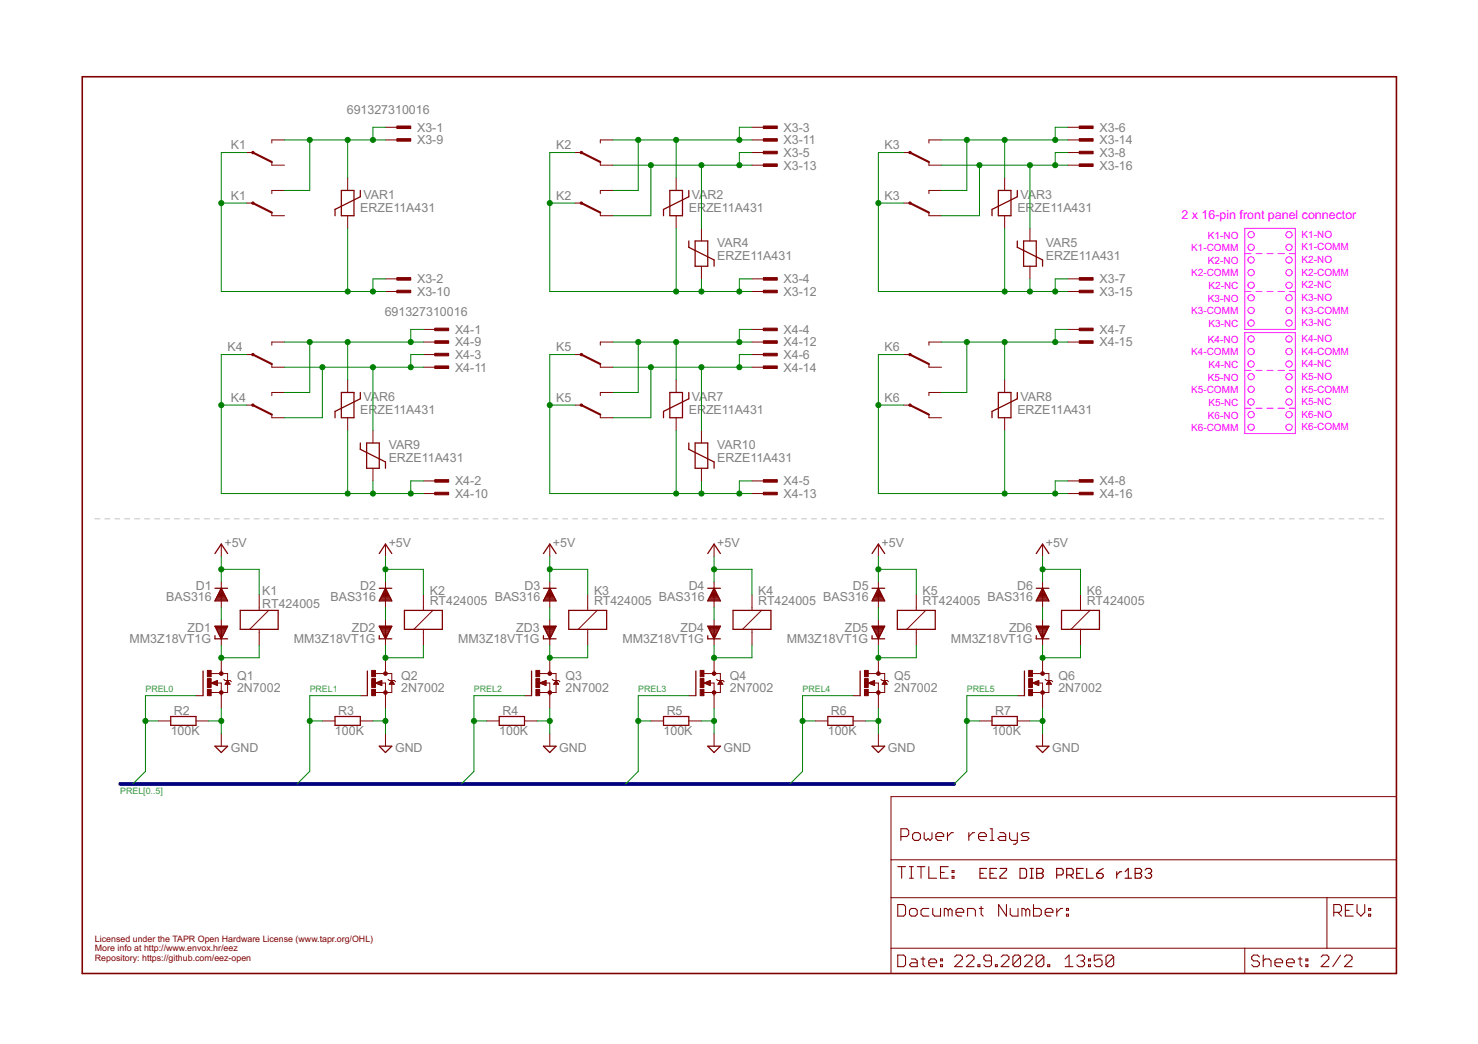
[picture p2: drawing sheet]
<svg xmlns="http://www.w3.org/2000/svg" width="297mm" height="210mm" viewBox="0 0 297 210" stroke-linecap="round" stroke-linejoin="round" font-family="sans-serif">
<g fill="none" stroke="#c0c0c0" stroke-width=".2">
<path d="M19.1 104.3h1M21.1 104.3h1M23.1 104.3h1M25.1 104.3h1M27.1 104.3h1M29.1 104.3h1M31.1 104.3h1M33.1 104.3h1M35.1 104.3h1M37.1 104.3h1M39.1 104.3h1M41.1 104.3h1"/>
<path d="M43.1 104.3h1M45.1 104.3h1M47.1 104.3h1M49.1 104.3h1M51.1 104.3h1M53.1 104.3h1M55.1 104.3h1M57.1 104.3h1M59.1 104.3h1M61.1 104.3h1M63.1 104.3h1M65.1 104.3h1"/>
<path d="M67.1 104.3h1M69.1 104.3h1M71.1 104.3h1M73.1 104.3h1M75.1 104.3h1M77.1 104.3h1M79.1 104.3h1M81.1 104.3h1M83.1 104.3h1M85.1 104.3h1M87.1 104.3h1M89.1 104.3h1"/>
<path d="M91.1 104.3h1M93.1 104.3h1M95.1 104.3h1M97.1 104.3h1M99.1 104.3h1M101.1 104.3h1M103.1 104.3h1M105.1 104.3h1M107.1 104.3h1M109.1 104.3h1M111.1 104.3h1M113.1 104.3h1"/>
<path d="M115.1 104.3h1M117.1 104.3h1M119.1 104.3h1M121.1 104.3h1M123.1 104.3h1M125.1 104.3h1M127.1 104.3h1M129.1 104.3h1M131.1 104.3h1M133.1 104.3h1M135.1 104.3h1M137.1 104.3h1"/>
<path d="M139.1 104.3h1M141.1 104.3h1M143.1 104.3h1M145.1 104.3h1M147.1 104.3h1M149.1 104.3h1M151.1 104.3h1M153.1 104.3h1M155.1 104.3h1M157.1 104.3h1M159.1 104.3h1M161.1 104.3h1"/>
<path d="M163.1 104.3h1M165.1 104.3h1M167.1 104.3h1M169.1 104.3h1M171.1 104.3h1M173.1 104.3h1M175.1 104.3h1M177.1 104.3h1M179.1 104.3h1M181.1 104.3h1M183.1 104.3h1M185.1 104.3h1"/>
<path d="M187.1 104.3h1M189.1 104.3h1M191.1 104.3h1M193.1 104.3h1M195.1 104.3h1M197.1 104.3h1M199.1 104.3h1M201.1 104.3h1M203.1 104.3h1M205.1 104.3h1M207.1 104.3h1M209.1 104.3h1"/>
<path d="M211.1 104.3h1M213.1 104.3h1M215.1 104.3h1M217.1 104.3h1M219.1 104.3h1M221.1 104.3h1M223.1 104.3h1M225.1 104.3h1M227.1 104.3h1M229.1 104.3h1M231.1 104.3h1M233.1 104.3h1"/>
<path d="M235.1 104.3h1M237.1 104.3h1M239.1 104.3h1M241.1 104.3h1M243.1 104.3h1M245.1 104.3h1M247.1 104.3h1M249.1 104.3h1M251.1 104.3h1M253.1 104.3h1M255.1 104.3h1M257.1 104.3h1"/>
<path d="M259.1 104.3h1M261.1 104.3h1M263.1 104.3h1M265.1 104.3h1M267.1 104.3h1M269.1 104.3h1M271.1 104.3h1M273.1 104.3h1M275.1 104.3h1M277.1 104.3h1"/>
</g>
<g fill="none" stroke="#800000" stroke-width=".21">
<path d="M180.4 174.2h1.6M181.1 168.2h1.1l.4-.4v-.8l-.4-.4h-1.1v2.4M181.2 174.2v2.4M182.8 174.2h.8M182.8 176.6h.8M183.2 174.2v2.4M183.4 167.8l.4-.4h.8l.4 .4v.8l-.4 .4h-.8l-.4-.4zM184.3 174.2h1.6M185.1 174.2v2.4M185.7 167.4v1.2l.4 .4 .4-.4 .4 .4 .4-.4v-1.2M186.7 174.2v2.4h1.5M188.1 168.2h1.6v-.4l-.4-.4h-.8l-.4 .4v.8l.4 .4h.8"/>
<path d="M189 175.4h.8M190.4 167.4v1.6M190.6 174.2h-1.6v2.4h1.6M191.3 176.2h.4v.4h-.4zM191.3 175h.4v.4h-.4zM191.6 167.4h-.4l-.8 .8M194.7 167.4v1.6M195.9 167.4h-.4l-.8 .8M196.7 168.2h1.5v-.4l-.4-.4h-.8l-.3 .4v.8l.3 .4h.8M199 166.6h.4v2.4M199 169h.8M200.9 167.4h.8l.4 .4v1.2h-1.2l-.3-.4 .3-.4h1.2"/>
<path d="M202.9 167.4v1.2l.4 .4h1.1M204.4 167.4v2l-.3 .3h-.4M206.8 167.4h-1.2l-.4 .4 .4 .4h.8l.4 .4-.4 .4h-1.2M180.4 181.9h1.2l.4 .3v1.6l-.4 .4h-1.2zM180.4 192h1.2l.4 .4v1.6l-.4 .4h-1.2zM182.8 183l.4-.4h.7l.4 .4v.8l-.4 .4h-.7l-.4-.4zM183.2 192.8h.7l.4 .4v1.2h-1.1l-.4-.4 .4-.4h1.1M185.1 192.8h.8M185.5 192.4v1.6l.4 .4M186.7 193.6h1.5v-.4l-.4-.4h-.8l-.3 .4v.8l.3 .4h.8M186.7 182.6h-1.2l-.4 .4v.8l.4 .4h1.2M187.5 182.6v1.2l.3 .4h1.2v-1.6"/>
<path d="M189 194h.4v.4h-.4zM189 192.8h.4v.4h-.4zM190.6 183l-.4-.4h-.4v1.6M190.6 183l.4-.4 .3 .4v1.2M190.6 183v1.2M191.9 192.4l.4-.4h.7l.4 .4v.4l-1.5 1.6h1.5M192.1 183.4h1.6v-.4l-.4-.4h-.8l-.4 .4v.8l.4 .4h.8M194.2 192.4l.4-.4h.8l.3 .4v.4l-1.5 1.6h1.5M194.5 184.2v-1.6h1.1l.4 .4v1.2M196.5 194h.4v.4h-.4zM196.8 182.6h.8M197.2 182.2v1.6l.4 .4"/>
<path d="M199.3 193.2h-1.2l-.4-.4v-.4l.4-.4h.8l.4 .4v1.6l-.4 .4h-.8l-.4-.4M200 194h.4v.4h-.4zM201.2 192.4l.4-.4h.8l.4 .4v.4l-1.6 1.6h1.6M202.3 181.9v2.3l-1.6-2.3v2.3M203 182.6v1.2l.4 .4h1.2v-1.6M205.1 192.4v1.6l-.4 .4h-.8l-.3-.4M205.1 192.4l-.4-.4h-.8l-.3 .4v1.6M205.1 192.4l-1.5 1.6M205.9 192.4l.4-.4h.8l.4 .4v.4l-1.6 1.6h1.6M206.2 183l-.4-.4h-.4v1.6M206.2 183v1.2M206.2 183l.3-.4 .4 .4v1.2"/>
<path d="M207.7 181.9v2.3h1.2l.4-.4v-.8l-.4-.4h-1.2M209.8 192.4v1.6l-.4 .4h-.8l-.4-.4M209.8 192.4l-.4-.4h-.8l-.4 .4v1.6M209.8 192.4l-1.6 1.6M210.1 183.4h1.5v-.4l-.4-.4h-.8l-.3 .4v.8l.3 .4h.8M210.6 194h.4v.4h-.4zM212.4 182.6v1.6M213.6 182.6h-.4l-.8 .8M214.1 194.4h1.5M214.1 192.8l.8-.8v2.4M214.3 183.8h.4v.4h-.4zM214.3 182.6h.4v.4h-.4z"/>
<path d="M216.4 192.4l.4-.4h.8l.4 .4v.4l-.4 .4M217.2 193.2h.4M217.6 193.2l.4 .4v.4l-.4 .4h-.8l-.4-.4M218.8 194h.3v.4h-.3zM218.8 192.8h.3v.4h-.3zM221.5 192h-1.6v1.2l.8-.4h.4l.4 .4v.8l-.4 .4h-.8l-.4-.4M223.8 192.4v1.6l-.4 .4h-.7l-.4-.4M223.8 192.4l-.4-.4h-.7l-.4 .4v1.6M223.8 192.4l-1.5 1.6M253.1 192.4l-.4-.4h-.8l-.4 .4v.4l.4 .4h.8l.4 .4v.4l-.4 .4h-.8l-.4-.4M253.9 193.2l.4-.4h.8l.3 .4v1.2M253.9 192v2.4"/>
<path d="M256.2 193.6h1.6v-.4l-.4-.4h-.8l-.4 .4v.8l.4 .4h.8M258.6 193.6h1.5v-.4l-.4-.4h-.7l-.4 .4v.8l.4 .4h.7M260.9 192.8h.8M261.3 192.4v1.6l.4 .4M262.4 194h.4v.4h-.4zM262.4 192.8h.4v.4h-.4zM265.5 192.4l.4-.4h.8l.4 .4v.4l-1.6 1.6h1.6M268.1 183.4h1.1l.4-.4v-.8l-.4-.3h-1.1v2.3M268.8 183.4l.8 .8M269.4 192l-1.6 2.4M270.2 192.4l.4-.4h.8l.3 .4v.4l-1.5 1.6h1.5M270.4 183h.8"/>
<path d="M271.9 181.9h-1.5v2.3h1.5M272.7 181.9v1.5l.8 .8 .8-.8v-1.5M275.1 183.8h.4v.4h-.4zM275.1 182.6h.4v.4h-.4z"/>
</g>
<path d="M16.5 15.4h264.1v180.3h-264.1z" fill="none" stroke="#800000" stroke-width=".32"/>
<g fill="none" stroke="#800000" stroke-width=".2">
<path d="M49.6 30.7h1.2M54.6 32.6v.6h2.6M57.2 28.1h-2.6v.7M57.2 38.3h-2.6v.6M69.9 35.8v2.5M77.5 25.6h2.5M77.5 28.1h2.5M115.6 30.7h1.2M120.6 32.6v.6h2.6M123.2 28.1h-2.6v.7M123.2 38.3h-2.6v.6M135.9 35.8v2.5"/>
<path d="M151.1 25.6h2.6M151.1 30.7h2.6M151.1 28.1h2.6M151.1 33.2h2.6M181.6 30.7h1.3M186.7 32.6v.6h2.5M189.2 28.1h-2.5v.7M189.2 38.3h-2.5v.6M201.9 35.8v2.5M214.6 25.6h2.5M214.6 30.7h2.5M214.6 28.1h2.5"/>
<path d="M214.6 33.2h2.5M49.6 40.8h1.2M54.6 42.7v.7h2.6M69.9 43.4v2.5M77.5 56.1h2.5M77.5 58.6h2.5M115.6 40.8h1.2M120.6 42.7v.7h2.6M135.9 43.4v2.5M141 45.9v2.6M141 53.5v2.6M151.1 56.1h2.6"/>
<path d="M151.1 58.6h2.6M181.6 40.8h1.3M186.7 42.7v.7h2.5M201.9 43.4v2.5M207 45.9v2.6M207 53.5v2.6M214.6 56.1h2.5M214.6 58.6h2.5M49.6 71.3h1.2M54.6 73.2v.6h2.6M57.2 68.8h-2.6v.6M57.2 78.9h-2.6v.6"/>
<path d="M69.9 76.4v2.5M85.1 71.3h2.5M85.1 73.8h2.5M85.1 68.8h2.5M85.1 66.2h2.5M115.6 71.3h1.2M120.6 73.2v.6h2.6M123.2 68.8h-2.6v.6M123.2 78.9h-2.6v.6M135.9 76.4v2.5M151.1 71.3h2.6M151.1 73.8h2.6"/>
<path d="M151.1 68.8h2.6M151.1 66.2h2.6M181.6 71.3h1.3M186.7 73.2v.6h2.5M189.2 68.8h-2.5v.6M189.2 78.9h-2.5v.6M201.9 76.4v2.5M214.6 68.8h2.5M214.6 66.2h2.5M49.6 81.4h1.2M54.6 83.4v.6h2.6M69.9 84v2.5"/>
<path d="M75 86.5v2.6M75 94.1v2.6M85.1 96.7h2.5M85.1 99.2h2.5M115.6 81.4h1.2M120.6 83.4v.6h2.6M135.9 84v2.5M141 86.5v2.6M141 94.1v2.6M151.1 96.7h2.6M151.1 99.2h2.6M181.6 81.4h1.3"/>
<path d="M186.7 83.4v.6h2.5M201.9 84v2.5M214.6 96.7h2.5M214.6 99.2h2.5M44.5 109.4v2.5M44.5 117v5.1M52.1 119.5v3.2M77.5 109.4v2.5M77.5 117v5.1M85.1 119.5v3.2M110.5 109.4v2.5M110.5 117v5.1"/>
<path d="M118.1 119.5v3.2M143.5 109.4v2.5M143.5 117v5.1M151.1 119.5v3.2M176.5 109.4v2.5M176.5 117v5.1M184.1 119.5v3.2M209.5 109.4v2.5M209.5 117v5.1M217.1 119.5v3.2M39.4 139.9h1.4M42.4 137.3l1.3-.5v1z"/>
<path d="M42.5 135.4h3.2v3.8h-3.3M42.5 137.4h1.2M42.7 137.2h1M42.8 137.5h.9M43 137.1h.7M43.1 137.6h.6M43.3 137h.4M43.4 137.7h.3M43.6 136.9h.1M43.6 137.3h.9v5.1M44.5 124.6v5.1M44.5 132.2v3.2"/>
<path d="M45 136.6l.2 .2h1l.3 .3M45.3 137.5h.9M45.4 137.4h.7M45.5 137.2h.5M45.5 137.1h.4M45.6 137h.2M45.7 136.9h.1M45.7 136.8l.5 .8h-1zM52.1 126.5v3.2M54 122.7l-3.8 3.8M72.4 139.9h1.4M75.5 137.3l1.2-.5v1z"/>
<path d="M75.5 135.4h3.2v3.8h-3.2M75.5 137.4h1.2M75.7 137.2h1M75.8 137.5h.9M76 137.1h.7M76.1 137.6h.6M76.3 137h.4M76.4 137.7h.3M76.6 136.9h.1M76.6 137.3h.9v5.1M77.5 124.6v5.1M77.5 132.2v3.2"/>
<path d="M78 136.6l.2 .2h1l.3 .3M78.3 137.5h.9M78.4 137.4h.7M78.5 137.2h.5M78.5 137.1h.5M78.6 137h.3M78.7 136.9h.1M78.7 136.8l.5 .8h-1zM85.1 126.5v3.2M87 122.7l-3.8 3.8M105.4 139.9h1.4M108.5 137.3l1.2-.5v1z"/>
<path d="M108.5 135.4h3.3v3.8h-3.3M108.5 137.4h1.2M108.7 137.2h1M108.8 137.5h.9M109 137.1h.7M109.1 137.6h.6M109.3 137h.4M109.4 137.7h.3M109.6 137.3h.9v5.1M109.6 136.9h.1M110.5 124.6v5.1M110.5 132.2v3.2"/>
<path d="M111 136.6l.3 .2h1l.2 .3M111.3 137.5h.9M111.4 137.4h.7M111.5 137.2h.5M111.6 137.1h.4M111.7 137h.2M111.7 136.9h.1M111.8 136.8l.5 .8h-1zM118.1 126.5v3.2M120 122.7l-3.8 3.8M138.4 139.9h1.4M141.5 137.3l1.2-.5v1z"/>
<path d="M141.5 135.4h3.3v3.8h-3.3M141.5 137.4h1.2M141.7 137.2h1M141.9 137.5h.8M142 137.1h.7M142.2 137.6h.5M142.3 137h.4M142.5 137.7h.2M142.6 137.3h.9v5.1M142.6 136.9h.1M143.5 124.6v5.1M143.5 132.2v3.2"/>
<path d="M144 136.6l.3 .2h1l.2 .3M144.3 137.5h.9M144.4 137.4h.7M144.5 137.2h.6M144.6 137.1h.4M144.7 137h.2M144.7 136.9h.1M144.8 136.8l.5 .8h-1zM151.1 126.5v3.2M153 122.7l-3.8 3.8M171.4 139.9h1.5M174.5 137.3l1.3-.5v1z"/>
<path d="M174.5 135.4h3.3v3.8h-3.3M174.6 137.4h1.2M174.7 137.2h1.1M174.9 137.5h.9M175 137.1h.8M175.2 137.6h.6M175.3 137h.5M175.5 137.7h.3M175.6 136.9h.2M175.6 137.3h.9v5.1M176.5 124.6v5.1M176.5 132.2v3.2"/>
<path d="M177 136.6l.3 .2h1l.3 .3M177.4 137.5h.8M177.4 137.4h.8M177.5 137.2h.6M177.6 137.1h.4M177.7 137h.2M177.8 136.9h.1M177.8 136.8l.5 .8h-1zM184.1 126.5v3.2M186.1 122.7l-3.9 3.8M204.4 139.9h1.5M207.5 137.3l1.3-.5v1z"/>
<path d="M207.5 135.4h3.3v3.8h-3.3M207.6 137.4h1.2M207.7 137.2h1.1M207.9 137.5h.9M208 137.1h.8M208.2 137.6h.6M208.3 137h.5M208.5 137.7h.3M208.6 137.3h.9v5.1M208.6 136.9h.2M209.5 124.6v5.1M209.5 132.2v3.2"/>
<path d="M210 136.6l.3 .2h1l.3 .3M210.4 137.5h.8M210.5 137.4h.7M210.5 137.2h.6M210.6 137.1h.4M210.7 137h.2M210.8 136.9h.1M210.8 136.8l.5 .8h-1zM217.1 126.5v3.2M219.1 122.7l-3.9 3.8M31.8 144.9h2.5M39.4 144.9h2.5"/>
<path d="M44.5 147.5v2.5M64.8 144.9h2.5M72.4 144.9h2.6M77.5 147.5v2.5M97.8 144.9h2.5M105.4 144.9h2.5M110.5 147.5v2.5M130.8 144.9h2.5M138.4 144.9h2.6M143.5 147.5v2.5M163.8 144.9h2.6M171.4 144.9h2.6"/>
<path d="M176.5 147.5v2.5M196.8 144.9h2.6M204.4 144.9h2.6M209.5 147.5v2.5M179.1 160.2h101.5v35.5h-101.5zM179.1 172.9h101.5M179.1 180.5h101.5M179.1 190.6h101.5M250.2 190.6v5.1M266.7 180.5v10.1"/>
</g>
<g fill="none" stroke="#800000" stroke-width=".23">
<path d="M197 175.6h.6M198.3 174.6h-1.3v2h1.3M199 175.6h.6M200.3 174.6h-1.3v2h1.3M201 174.6h1.3v.3l-1.3 1.3v.4h1.3M205 174.6h1l.3 .3v1.3l-.3 .4h-1zM207 174.6h.7M207 176.6h.7M207.3 174.6v2M208.3 174.6h1l.4 .3v.4l-.4 .3 .4 .3v.3l-.4 .4h-1zM208.3 175.6h1M212.4 175.9h1l.3-.3v-.7l-.3-.3h-1v2"/>
<path d="M214.4 175.9h1l.3-.3v-.7l-.3-.3h-1v2M215 175.9l.7 .7M216.4 175.6h.6M217.7 174.6h-1.3v2h1.3M218.4 174.6v2h1.3M220.4 175.6h1l.3 .3v.3l-.3 .4h-.7l-.3-.4zM221.7 174.6l-.6 .3-.7 .7M224.4 175.3v1.3M225.4 175.3h-.3l-.7 .6M226.1 176.6h1.3M226.1 175.3l.7-.7v2M228.1 174.6h1l.3 .3v.4l-.3 .3 .3 .3v.3l-.3 .4h-1z"/>
<path d="M228.1 175.6h1M230.1 174.9l.4-.3h.6l.3 .3v.4l-.3 .3M230.8 175.6h.3M231.1 175.6l.3 .3v.3l-.3 .4h-.6l-.4-.4"/>
</g>
<g fill="none" stroke="#800000" stroke-width=".25">
<path d="M68.6 38.3h2.5v5.1h-2.5zM72.4 38.3v1.3l-5.1 2.5v1.3M134.6 38.3h2.6v5.1h-2.6zM138.4 38.3v1.3l-5.1 2.5v1.3M200.6 38.3h2.6v5.1h-2.6zM204.4 38.3v1.3l-5 2.5v1.3M138.4 48.5v1.2l5.1 2.6v1.2M139.7 48.5h2.5v5h-2.5zM204.4 48.5v1.2l5.1 2.6v1.2M205.7 48.5h2.6v5h-2.6zM68.6 78.9h2.5v5.1h-2.5zM72.4 78.9v1.3l-5.1 2.5v1.3"/>
<path d="M134.6 78.9h2.6v5.1h-2.6zM138.4 78.9v1.3l-5.1 2.5v1.3M200.6 78.9h2.6v5.1h-2.6zM204.4 78.9v1.3l-5 2.5v1.3M72.4 89.1v1.2l5.1 2.6v1.2M73.7 89.1h2.5v5h-2.5zM138.4 89.1v1.2l5.1 2.6v1.2M139.7 89.1h2.5v5h-2.5zM43.2 118.3h2.5M43.2 111.3l1.3-1.9 1.2 1.9M43.6 120h1.7M43.7 119.7h1.5"/>
<path d="M43.8 119.5h1.3M44 119.3h1M44.1 119.1h.8M44.2 118.9h.5M44.3 118.6h.3M44.4 118.4h.1M44.5 118.3l1.2 2.5h-2.5zM76.2 118.3h2.5M76.2 111.3l1.3-1.9 1.2 1.9M76.6 120h1.7M76.8 119.7h1.4M76.9 119.5h1.2"/>
<path d="M77 119.3h1M77.1 119.1h.8M77.2 118.9h.6M77.3 118.6h.4M77.4 118.4h.2M77.5 118.3l1.2 2.5h-2.5zM109.2 118.3h2.6M109.2 111.3l1.3-1.9 1.3 1.9M109.6 120h1.7M109.8 119.7h1.4M109.9 119.5h1.2M110 119.3h1"/>
<path d="M110.1 119.1h.8M110.2 118.9h.6M110.3 118.6h.4M110.4 118.4h.2M110.5 118.3l1.3 2.5h-2.6zM142.2 118.3h2.6M142.2 111.3l1.3-1.9 1.3 1.9M142.7 120h1.7M142.8 119.7h1.5M142.9 119.5h1.2M143 119.3h1M143.1 119.1h.8"/>
<path d="M143.2 118.9h.6M143.3 118.6h.4M143.4 118.4h.2M143.5 118.3l1.3 2.5h-2.6zM175.3 118.3h2.5M175.3 111.3l1.2-1.9 1.3 1.9M175.7 120h1.7M175.8 119.7h1.4M175.9 119.5h1.2M176 119.3h1M176.1 119.1h.8M176.2 118.9h.6"/>
<path d="M176.3 118.6h.4M176.5 118.4h.1M176.5 118.3l1.3 2.5h-2.5zM208.3 118.3h2.5M208.3 111.3l1.2-1.9 1.3 1.9M208.7 120h1.7M208.8 119.7h1.5M208.9 119.5h1.3M209 119.3h1M209.1 119.1h.8M209.3 118.9h.5M209.4 118.6h.3"/>
<path d="M209.5 118.4h.1M209.5 118.3l1.3 2.5h-2.5zM40.8 134.9v5M43.2 127.8v.6h2.5M43.2 125.9h2.5l-1.2 2.5zM43.2 126h2.5M43.3 120.6h2.3M43.3 126.2h2.3M43.4 120.4h2.1M43.5 126.4h2M43.5 120.2h1.9M43.6 126.6h1.8"/>
<path d="M43.7 126.9h1.6M43.8 127.1h1.3M43.9 127.3h1.1M44 127.5h.9M44.1 127.7h.7M44.2 128h.5M44.3 128.2h.3M48.3 122.7h7.6v3.8h-7.6zM73.8 134.9v5M76.2 127.8v.6h2.5M76.2 125.9h2.5l-1.2 2.5zM76.2 126h2.5"/>
<path d="M76.3 120.6h2.4M76.3 126.2h2.3M76.4 120.4h2.1M76.5 126.4h2M76.5 120.2h1.9M76.6 126.6h1.8M76.7 126.9h1.6M76.8 127.1h1.4M76.9 127.3h1.1M77 127.5h.9M77.1 127.7h.7M77.2 128h.5"/>
<path d="M77.4 128.2h.2M81.3 122.7h7.6v3.8h-7.6zM106.8 134.9v5M109.2 127.8v.6h2.6M109.2 125.9h2.6l-1.3 2.5zM109.3 126h2.4M109.3 120.6h2.4M109.4 126.2h2.2M109.4 120.4h2.2M109.5 126.4h2M109.5 120.2h1.9M109.6 126.6h1.8"/>
<path d="M109.7 126.9h1.6M109.8 127.1h1.4M109.9 127.3h1.2M110 127.5h1M110.2 127.7h.6M110.3 128h.4M110.4 128.2h.2M114.3 122.7h7.6v3.8h-7.6zM139.8 134.9v5M142.2 127.8v.6h2.6M142.2 125.9h2.6l-1.3 2.5zM142.3 126h2.4"/>
<path d="M142.3 120.6h2.4M142.4 126.2h2.2M142.5 120.4h2.1M142.5 126.4h2M142.6 120.2h1.9M142.6 126.6h1.8M142.7 126.9h1.6M142.8 127.1h1.4M142.9 127.3h1.2M143 127.5h1M143.2 127.7h.6M143.3 128h.4"/>
<path d="M143.4 128.2h.2M147.3 122.7h7.6v3.8h-7.6zM172.9 134.9v5M175.3 127.8v.6h2.5M175.3 125.9h2.5l-1.3 2.5zM175.3 126h2.5M175.3 120.6h2.4M175.4 126.2h2.3M175.5 120.4h2.1M175.5 126.4h2M175.6 120.2h1.9M175.6 126.6h1.8"/>
<path d="M175.7 126.9h1.6M175.8 127.1h1.4M176 127.3h1.1M176.1 127.5h.9M176.2 127.7h.7M176.3 128h.5M176.4 128.2h.3M180.3 122.7h7.7v3.8h-7.7zM205.9 134.9v5M208.3 127.8v.6h2.5M208.3 125.9h2.5l-1.3 2.5zM208.3 126h2.5"/>
<path d="M208.4 120.6h2.3M208.4 126.2h2.3M208.5 120.4h2.1M208.5 126.4h2M208.6 120.2h1.9M208.6 126.6h1.8M208.7 126.9h1.6M208.9 127.1h1.3M209 127.3h1.1M209.1 127.5h.9M209.2 127.7h.7M209.3 128h.5"/>
<path d="M209.4 128.2h.3M213.3 122.7h7.7v3.8h-7.7zM34.3 144.1h5.1v1.7h-5.1zM43.2 150h2.5l-1.2 1.3zM67.3 144.1h5.1v1.7h-5.1zM76.2 150h2.5l-1.2 1.3zM100.3 144.1h5.1v1.7h-5.1zM109.2 150h2.6l-1.3 1.3zM133.3 144.1h5.1v1.7h-5.1zM142.2 150h2.6l-1.3 1.3zM166.4 144.1h5v1.7h-5zM175.3 150h2.5l-1.3 1.3z"/>
<path d="M199.4 144.1h5v1.7h-5zM208.3 150h2.5l-1.3 1.3z"/>
</g>
<g fill="#800000" stroke="#800000" stroke-width=".2">
<path d="M206.7 138.6h.8v1.3h-.8z"/>
<path d="M206.7 134.8h.8v1.3h-.8z"/>
<path d="M206.7 136.4h.8v1.8h-.8z"/>
<path d="M41.7 138.6h.7v1.3h-.7z"/>
<path d="M41.7 134.8h.7v1.3h-.7z"/>
<path d="M41.7 136.4h.7v1.8h-.7z"/>
<path d="M74.7 138.6h.8v1.3h-.8z"/>
<path d="M74.7 134.8h.8v1.3h-.8z"/>
<path d="M74.7 136.4h.8v1.8h-.8z"/>
<path d="M107.7 138.6h.8v1.3h-.8z"/>
<path d="M107.7 134.8h.8v1.3h-.8z"/>
<path d="M107.7 136.4h.8v1.8h-.8z"/>
<path d="M140.7 138.6h.8v1.3h-.8z"/>
<path d="M140.7 134.8h.8v1.3h-.8z"/>
<path d="M140.7 136.4h.8v1.8h-.8z"/>
<path d="M173.7 138.6h.8v1.3h-.8z"/>
<path d="M173.7 134.8h.8v1.3h-.8z"/>
<path d="M173.7 136.4h.8v1.8h-.8z"/>
<path d="M79.8 25.3h2.7v.5h-2.7z"/>
<path d="M79.8 55.8h2.7v.5h-2.7z"/>
<path d="M153.4 25.3h2.8v.5h-2.8z"/>
<path d="M153.4 55.8h2.8v.5h-2.8z"/>
<path d="M153.4 30.4h2.8v.5h-2.8z"/>
<path d="M216.9 25.3h2.8v.5h-2.8z"/>
<path d="M216.9 55.8h2.8v.5h-2.8z"/>
<path d="M216.9 30.4h2.8v.5h-2.8z"/>
<path d="M79.8 27.9h2.7v.5h-2.7z"/>
<path d="M79.8 58.4h2.7v.5h-2.7z"/>
<path d="M153.4 27.9h2.8v.5h-2.8z"/>
<path d="M153.4 58.4h2.8v.5h-2.8z"/>
<path d="M153.4 33h2.8v.5h-2.8z"/>
<path d="M216.9 27.9h2.8v.5h-2.8z"/>
<path d="M216.9 58.4h2.8v.5h-2.8z"/>
<path d="M216.9 33h2.8v.5h-2.8z"/>
<path d="M87.4 66h2.8v.5h-2.8z"/>
<path d="M87.4 96.4h2.8v.5h-2.8z"/>
<path d="M87.4 71h2.8v.5h-2.8z"/>
<path d="M153.4 66h2.8v.5h-2.8z"/>
<path d="M153.4 96.4h2.8v.5h-2.8z"/>
<path d="M153.4 71h2.8v.5h-2.8z"/>
<path d="M216.9 66h2.8v.5h-2.8z"/>
<path d="M216.9 96.4h2.8v.5h-2.8z"/>
<path d="M87.4 68.5h2.8v.5h-2.8z"/>
<path d="M87.4 99h2.8v.5h-2.8z"/>
<path d="M87.4 73.6h2.8v.5h-2.8z"/>
<path d="M153.4 68.5h2.8v.5h-2.8z"/>
<path d="M153.4 99h2.8v.5h-2.8z"/>
<path d="M153.4 73.6h2.8v.5h-2.8z"/>
<path d="M216.9 68.5h2.8v.5h-2.8z"/>
<path d="M216.9 99h2.8v.5h-2.8z"/>
</g>
<g fill="#800000" stroke="#800000" stroke-width=".2">
<circle cx="209.5" cy="135.4" r=".36"/>
<circle cx="209.5" cy="139.2" r=".36"/>
<circle cx="44.5" cy="135.4" r=".36"/>
<circle cx="44.5" cy="139.2" r=".36"/>
<circle cx="77.5" cy="135.4" r=".36"/>
<circle cx="77.5" cy="139.2" r=".36"/>
<circle cx="110.5" cy="135.4" r=".36"/>
<circle cx="110.5" cy="139.2" r=".36"/>
<circle cx="143.5" cy="135.4" r=".36"/>
<circle cx="143.5" cy="139.2" r=".36"/>
<circle cx="176.5" cy="135.4" r=".36"/>
<circle cx="176.5" cy="139.2" r=".36"/>
</g>
<g fill="none" stroke="#800000" stroke-width=".42">
<path d="M50.8 30.7l3.8 1.9M116.8 30.7l3.8 1.9M182.9 30.7l3.8 1.9M50.8 40.8l3.8 1.9M116.8 40.8l3.8 1.9M182.9 40.8l3.8 1.9M50.8 71.3l3.8 1.9M116.8 71.3l3.8 1.9M182.9 71.3l3.8 1.9M50.8 81.4l3.8 2M116.8 81.4l3.8 2M182.9 81.4l3.8 2"/>
<circle cx="50.8" cy="30.7" r=".13"/>
<circle cx="116.8" cy="30.7" r=".13"/>
<circle cx="182.9" cy="30.7" r=".13"/>
<circle cx="50.8" cy="40.8" r=".13"/>
<circle cx="116.8" cy="40.8" r=".13"/>
<circle cx="182.9" cy="40.8" r=".13"/>
<circle cx="50.8" cy="71.3" r=".13"/>
<circle cx="116.8" cy="71.3" r=".13"/>
<circle cx="182.9" cy="71.3" r=".13"/>
<circle cx="50.8" cy="81.4" r=".13"/>
<circle cx="116.8" cy="81.4" r=".13"/>
<circle cx="182.9" cy="81.4" r=".13"/>
</g>
<path d="M24.2 157.6h167.6" fill="none" stroke="#000080" stroke-width=".76"/>
<g fill="none" stroke="#008000" stroke-width=".2">
<path d="M49.6 30.7h-5.1v27.9h33M57.2 28.1h20.3M62.3 28.1v10.2h-5.1M69.9 28.1v7.7M77.5 25.6h-2.5v2.5M115.6 30.7h-5.1v27.9h40.6M123.2 28.1h27.9M123.2 33.2h27.9M128.3 28.1v10.2h-5.1M130.8 33.2v10.2h-7.6M135.9 28.1v7.7M141 33.2v12.7"/>
<path d="M151.1 25.6h-2.5v2.5M151.1 30.7h-2.5v2.5M181.6 30.7h-5.1v27.9h38.1M189.2 28.1h25.4M189.2 33.2h25.4M194.3 28.1v10.2h-5.1M196.8 33.2v10.2h-7.6M201.9 28.1v7.7M207 33.2v12.7M214.6 25.6h-2.5v2.5M214.6 30.7h-2.5v2.5M44.5 40.8h5.1"/>
<path d="M69.9 45.9v12.7M77.5 56.1h-2.5v2.5M110.5 40.8h5.1M135.9 45.9v12.7M141 56.1v2.5M151.1 56.1h-2.5v2.5M176.5 40.8h5.1M201.9 45.9v12.7M207 56.1v2.5M214.6 56.1h-2.5v2.5M49.6 71.3h-5.1v27.9h40.6M57.2 68.8h27.9"/>
<path d="M57.2 73.8h27.9M62.3 68.8v10.1h-5.1M64.8 73.8v10.2h-7.6M69.9 68.8v7.6M75 73.8v12.7M85.1 66.2h-2.6v2.6M85.1 71.3h-2.6v2.5M115.6 71.3h-5.1v27.9h40.6M123.2 68.8h27.9M123.2 73.8h27.9M128.3 68.8v10.1h-5.1M130.8 73.8v10.2h-7.6"/>
<path d="M135.9 68.8v7.6M141 73.8v12.7M151.1 66.2h-2.5v2.6M151.1 71.3h-2.5v2.5M181.6 71.3h-5.1v27.9h38.1M189.2 68.8h25.4M194.3 68.8v10.1h-5.1M201.9 68.8v7.6M214.6 66.2h-2.5v2.6M44.5 81.4h5.1M69.9 86.5v12.7M75 96.7v2.5"/>
<path d="M85.1 96.7h-2.6v2.5M110.5 81.4h5.1M135.9 86.5v12.7M141 96.7v2.5M151.1 96.7h-2.5v2.5M176.5 81.4h5.1M201.9 86.5v12.7M214.6 96.7h-2.5v2.5M44.5 111.9v5.1M44.5 114.5h7.6v5M77.5 111.9v5.1M77.5 114.5h7.6v5"/>
<path d="M110.5 111.9v5.1M110.5 114.5h7.6v5M143.5 111.9v5.1M143.5 114.5h7.6v5M176.5 111.9v5.1M176.5 114.5h7.6v5M209.5 111.9v5.1M209.5 114.5h7.6v5M39.4 139.9h-10.2v15.2l-2.5 2.5M44.5 122.1v2.5M44.5 129.7v2.5h7.6v-2.5M72.4 139.9h-10.1v15.2l-2.6 2.5"/>
<path d="M77.5 122.1v2.5M77.5 129.7v2.5h7.6v-2.5M105.4 139.9h-10.2v15.2l-2.5 2.5M110.5 122.1v2.5M110.5 129.7v2.5h7.6v-2.5M138.4 139.9h-10.1v15.2l-2.6 2.5M143.5 122.1v2.5M143.5 129.7v2.5h7.6v-2.5M171.4 139.9h-10.1v15.2l-2.6 2.5M176.5 122.1v2.5M176.5 129.7v2.5h7.6v-2.5M204.4 139.9h-10.1v15.2l-2.5 2.5"/>
<path d="M209.5 122.1v2.5M209.5 129.7v2.5h7.6v-2.5M29.2 144.9h2.6M41.9 144.9h2.6M44.5 142.4v5.1M62.3 144.9h2.5M75 144.9h2.5M77.5 142.4v5.1M95.2 144.9h2.6M107.9 144.9h2.6M110.5 142.4v5.1M128.3 144.9h2.5"/>
<path d="M141 144.9h2.5M143.5 142.4v5.1M161.3 144.9h2.5M174 144.9h2.5M176.5 142.4v5.1M194.3 144.9h2.5M207 144.9h2.5M209.5 142.4v5.1"/>
</g>
<g fill="#008000" stroke="#008000" stroke-width=".2">
<circle cx="209.5" cy="144.9" r=".51"/>
<circle cx="44.5" cy="144.9" r=".51"/>
<circle cx="77.5" cy="144.9" r=".51"/>
<circle cx="110.5" cy="144.9" r=".51"/>
<circle cx="143.5" cy="144.9" r=".51"/>
<circle cx="176.5" cy="144.9" r=".51"/>
<circle cx="209.5" cy="114.5" r=".51"/>
<circle cx="44.5" cy="114.5" r=".51"/>
<circle cx="77.5" cy="114.5" r=".51"/>
<circle cx="110.5" cy="114.5" r=".51"/>
<circle cx="143.5" cy="114.5" r=".51"/>
<circle cx="176.5" cy="114.5" r=".51"/>
<circle cx="209.5" cy="132.2" r=".51"/>
<circle cx="44.5" cy="132.2" r=".51"/>
<circle cx="77.5" cy="132.2" r=".51"/>
<circle cx="110.5" cy="132.2" r=".51"/>
<circle cx="143.5" cy="132.2" r=".51"/>
<circle cx="176.5" cy="132.2" r=".51"/>
<circle cx="62.3" cy="68.8" r=".51"/>
<circle cx="69.9" cy="68.8" r=".51"/>
<circle cx="82.5" cy="68.8" r=".51"/>
<circle cx="44.5" cy="81.4" r=".51"/>
<circle cx="75" cy="99.2" r=".51"/>
<circle cx="69.9" cy="99.2" r=".51"/>
<circle cx="82.5" cy="99.2" r=".51"/>
<circle cx="128.3" cy="68.8" r=".51"/>
<circle cx="135.9" cy="68.8" r=".51"/>
<circle cx="148.6" cy="68.8" r=".51"/>
<circle cx="110.5" cy="81.4" r=".51"/>
<circle cx="141" cy="99.2" r=".51"/>
<circle cx="135.9" cy="99.2" r=".51"/>
<circle cx="148.6" cy="99.2" r=".51"/>
<circle cx="194.3" cy="68.8" r=".51"/>
<circle cx="201.9" cy="68.8" r=".51"/>
<circle cx="212.1" cy="68.8" r=".51"/>
<circle cx="176.5" cy="81.4" r=".51"/>
<circle cx="201.9" cy="99.2" r=".51"/>
<circle cx="212.1" cy="99.2" r=".51"/>
<circle cx="75" cy="73.8" r=".51"/>
<circle cx="64.8" cy="73.8" r=".51"/>
<circle cx="82.5" cy="73.8" r=".51"/>
<circle cx="141" cy="73.8" r=".51"/>
<circle cx="130.8" cy="73.8" r=".51"/>
<circle cx="148.6" cy="73.8" r=".51"/>
<circle cx="75" cy="28.1" r=".51"/>
<circle cx="62.3" cy="28.1" r=".51"/>
<circle cx="69.9" cy="28.1" r=".51"/>
<circle cx="75" cy="58.6" r=".51"/>
<circle cx="44.5" cy="40.8" r=".51"/>
<circle cx="69.9" cy="58.6" r=".51"/>
<circle cx="148.6" cy="28.1" r=".51"/>
<circle cx="128.3" cy="28.1" r=".51"/>
<circle cx="135.9" cy="28.1" r=".51"/>
<circle cx="148.6" cy="58.6" r=".51"/>
<circle cx="110.5" cy="40.8" r=".51"/>
<circle cx="141" cy="58.6" r=".51"/>
<circle cx="135.9" cy="58.6" r=".51"/>
<circle cx="148.6" cy="33.2" r=".51"/>
<circle cx="141" cy="33.2" r=".51"/>
<circle cx="130.8" cy="33.2" r=".51"/>
<circle cx="212.1" cy="28.1" r=".51"/>
<circle cx="194.3" cy="28.1" r=".51"/>
<circle cx="201.9" cy="28.1" r=".51"/>
<circle cx="212.1" cy="58.6" r=".51"/>
<circle cx="176.5" cy="40.8" r=".51"/>
<circle cx="207" cy="58.6" r=".51"/>
<circle cx="201.9" cy="58.6" r=".51"/>
<circle cx="212.1" cy="33.2" r=".51"/>
<circle cx="207" cy="33.2" r=".51"/>
<circle cx="196.8" cy="33.2" r=".51"/>
<circle cx="29.2" cy="144.9" r=".51"/>
<circle cx="62.3" cy="144.9" r=".51"/>
<circle cx="95.2" cy="144.9" r=".51"/>
<circle cx="128.3" cy="144.9" r=".51"/>
<circle cx="161.3" cy="144.9" r=".51"/>
<circle cx="194.3" cy="144.9" r=".51"/>
</g>
<g fill="none" stroke="#f0f" stroke-width=".2">
<path d="M250.2 45.9h10.1v20.3h-10.1zM250.2 51h1.2M250.2 58.6h1.2M252.4 51h1.2M252.4 58.6h1.2M254.6 51h1.3M254.6 58.6h1.3M256.9 51h1.2M256.9 58.6h1.2M259.1 51h1.2M259.1 58.6h1.2M250.2 66.9h10.1v20.3h-10.1z"/>
<path d="M250.2 74.5h1.2M252.4 74.5h1.2M254.6 74.5h1.3M256.9 74.5h1.2M259.1 74.5h1.2M250.2 82.1h1.2M252.4 82.1h1.2M254.6 82.1h1.3M256.9 82.1h1.2M259.1 82.1h1.2"/>
<circle cx="251.4" cy="49.7" r=".64"/>
<circle cx="251.4" cy="52.3" r=".64"/>
<circle cx="251.4" cy="54.8" r=".64"/>
<circle cx="251.4" cy="59.9" r=".64"/>
<circle cx="251.4" cy="47.2" r=".64"/>
<circle cx="251.4" cy="57.3" r=".64"/>
<circle cx="259.1" cy="47.2" r=".64"/>
<circle cx="259.1" cy="57.3" r=".64"/>
<circle cx="259.1" cy="59.9" r=".64"/>
<circle cx="259.1" cy="49.7" r=".64"/>
<circle cx="259.1" cy="52.3" r=".64"/>
<circle cx="259.1" cy="54.8" r=".64"/>
<circle cx="251.4" cy="68.1" r=".64"/>
<circle cx="251.4" cy="75.7" r=".64"/>
<circle cx="251.4" cy="65" r=".64"/>
<circle cx="251.4" cy="70.7" r=".64"/>
<circle cx="251.4" cy="73.2" r=".64"/>
<circle cx="251.4" cy="78.3" r=".64"/>
<circle cx="251.4" cy="62.4" r=".64"/>
<circle cx="259.1" cy="65" r=".64"/>
<circle cx="259.1" cy="70.7" r=".64"/>
<circle cx="259.1" cy="73.2" r=".64"/>
<circle cx="259.1" cy="78.3" r=".64"/>
<circle cx="259.1" cy="75.7" r=".64"/>
<circle cx="259.1" cy="68.1" r=".64"/>
<circle cx="259.1" cy="62.4" r=".64"/>
<circle cx="251.4" cy="80.8" r=".64"/>
<circle cx="251.4" cy="85.9" r=".64"/>
<circle cx="251.4" cy="83.4" r=".64"/>
<circle cx="259.1" cy="80.8" r=".64"/>
<circle cx="259.1" cy="83.4" r=".64"/>
<circle cx="259.1" cy="85.9" r=".64"/>
</g>
<g font-size="2.5" fill="#808080">
<text x="69.7" y="22.9">691327310016</text>
<text x="83.8" y="26.5">X3-1</text>
<text x="83.8" y="29">X3-9</text>
<text x="157.5" y="26.5">X3-3</text>
<text x="157.5" y="29">X3-11</text>
<text x="221" y="26.5">X3-6</text>
<text x="221" y="29">X3-14</text>
<text x="46.4" y="30">K1</text>
<text x="111.8" y="30">K2</text>
<text x="157.5" y="31.6">X3-5</text>
<text x="157.5" y="34.1">X3-13</text>
<text x="177.8" y="30">K3</text>
<text x="221" y="31.6">X3-8</text>
<text x="221" y="34.1">X3-16</text>
<text x="46.4" y="40.2">K1</text>
<text x="73" y="40.1">VAR1</text>
<text x="111.8" y="40.2">K2</text>
<text x="139.1" y="40.1">VAR2</text>
<text x="177.8" y="40.2">K3</text>
<text x="205.1" y="40.1">VAR3</text>
<text x="72.4" y="42.6">ERZE11A431</text>
<text x="138.4" y="42.6">ERZE11A431</text>
<text x="204.5" y="42.6">ERZE11A431</text>
<text x="144.1" y="52.3">ERZE11A431</text>
<text x="144.1" y="49.7">VAR4</text>
<text x="210.2" y="52.3">ERZE11A431</text>
<text x="210.2" y="49.7">VAR5</text>
<text x="83.8" y="57">X3-2</text>
<text x="83.8" y="59.5">X3-10</text>
<text x="157.5" y="57">X3-4</text>
<text x="157.5" y="59.5">X3-12</text>
<text x="221" y="57">X3-7</text>
<text x="221" y="59.5">X3-15</text>
<text x="77.3" y="63.6">691327310016</text>
<text x="45.7" y="70.7">K4</text>
<text x="91.4" y="67.1">X4-1</text>
<text x="91.4" y="69.6">X4-9</text>
<text x="111.8" y="70.7">K5</text>
<text x="157.5" y="67.1">X4-4</text>
<text x="157.5" y="69.6">X4-12</text>
<text x="177.8" y="70.7">K6</text>
<text x="221" y="67.1">X4-7</text>
<text x="221" y="69.6">X4-15</text>
<text x="91.4" y="72.2">X4-3</text>
<text x="91.4" y="74.7">X4-11</text>
<text x="157.5" y="72.2">X4-6</text>
<text x="157.5" y="74.7">X4-14</text>
<text x="46.4" y="80.8">K4</text>
<text x="72.4" y="83.2">ERZE11A431</text>
<text x="73" y="80.7">VAR6</text>
<text x="111.8" y="80.8">K5</text>
<text x="138.4" y="83.2">ERZE11A431</text>
<text x="139.1" y="80.7">VAR7</text>
<text x="177.8" y="80.8">K6</text>
<text x="204.5" y="83.2">ERZE11A431</text>
<text x="205.1" y="80.7">VAR8</text>
<text x="78.1" y="92.9">ERZE11A431</text>
<text x="78.1" y="90.3">VAR9</text>
<text x="144.1" y="92.9">ERZE11A431</text>
<text x="144.1" y="90.3">VAR10</text>
<text x="91.4" y="97.6">X4-2</text>
<text x="91.4" y="100.1">X4-10</text>
<text x="157.5" y="97.6">X4-5</text>
<text x="157.5" y="100.1">X4-13</text>
<text x="221" y="97.6">X4-8</text>
<text x="221" y="100.1">X4-16</text>
<text x="45.1" y="109.9">+5V</text>
<text x="78.1" y="109.9">+5V</text>
<text x="111.1" y="109.9">+5V</text>
<text x="144.1" y="109.9">+5V</text>
<text x="177.2" y="109.9">+5V</text>
<text x="210.2" y="109.9">+5V</text>
<text x="39.4" y="118.6">D1</text>
<text x="52.7" y="119.5">K1</text>
<text x="72.4" y="118.6">D2</text>
<text x="86.4" y="119.5">K2</text>
<text x="105.4" y="118.6">D3</text>
<text x="119.4" y="119.5">K3</text>
<text x="138.4" y="118.6">D4</text>
<text x="152.4" y="119.5">K4</text>
<text x="171.4" y="118.6">D5</text>
<text x="185.4" y="119.5">K5</text>
<text x="204.4" y="118.6">D6</text>
<text x="218.4" y="119.5">K6</text>
<text x="33.4" y="120.9">BAS316</text>
<text x="52.7" y="122.3">RT424005</text>
<text x="66.4" y="120.9">BAS316</text>
<text x="86.4" y="121.7">RT424005</text>
<text x="99.4" y="120.9">BAS316</text>
<text x="119.4" y="121.7">RT424005</text>
<text x="132.4" y="120.9">BAS316</text>
<text x="152.4" y="121.7">RT424005</text>
<text x="165.5" y="120.9">BAS316</text>
<text x="185.4" y="121.7">RT424005</text>
<text x="198.5" y="120.9">BAS316</text>
<text x="218.4" y="121.7">RT424005</text>
<text x="26.1" y="129.3">MM3Z18VT1G</text>
<text x="37.7" y="127">ZD1</text>
<text x="59.1" y="129.3">MM3Z18VT1G</text>
<text x="70.7" y="127">ZD2</text>
<text x="92.1" y="129.3">MM3Z18VT1G</text>
<text x="103.7" y="127">ZD3</text>
<text x="125.1" y="129.3">MM3Z18VT1G</text>
<text x="136.8" y="127">ZD4</text>
<text x="158.1" y="129.3">MM3Z18VT1G</text>
<text x="169.8" y="127">ZD5</text>
<text x="191.1" y="129.3">MM3Z18VT1G</text>
<text x="202.8" y="127">ZD6</text>
<text x="47.6" y="136.7">Q1</text>
<text x="80.7" y="136.7">Q2</text>
<text x="113.7" y="136.7">Q3</text>
<text x="146.7" y="136.7">Q4</text>
<text x="179.7" y="136.7">Q5</text>
<text x="212.7" y="136.7">Q6</text>
<text x="34.9" y="143.8">R2</text>
<text x="47.6" y="139.2">2N7002</text>
<text x="68" y="143.8">R3</text>
<text x="80.7" y="139.2">2N7002</text>
<text x="101" y="143.8">R4</text>
<text x="113.7" y="139.2">2N7002</text>
<text x="134" y="143.8">R5</text>
<text x="146.7" y="139.2">2N7002</text>
<text x="167" y="143.8">R6</text>
<text x="179.7" y="139.2">2N7002</text>
<text x="200" y="143.8">R7</text>
<text x="212.7" y="139.2">2N7002</text>
<text x="34.3" y="147.9">100K</text>
<text x="67.3" y="147.9">100K</text>
<text x="100.3" y="147.9">100K</text>
<text x="133.4" y="147.9">100K</text>
<text x="166.4" y="147.9">100K</text>
<text x="199.4" y="147.9">100K</text>
<text x="46.4" y="151.2">GND</text>
<text x="79.4" y="151.2">GND</text>
<text x="112.4" y="151.2">GND</text>
<text x="145.4" y="151.2">GND</text>
<text x="178.4" y="151.2">GND</text>
<text x="211.4" y="151.2">GND</text>
</g>
<text font-size="2.5" fill="#f0f" x="237.5" y="44">2 x 16-pin front panel connector</text>
<g font-size="2" fill="#f0f">
<text x="242.8" y="48">K1-NO</text>
<text x="261.6" y="47.8">K1-NO</text>
<text x="239.4" y="50.5">K1-COMM</text>
<text x="242.8" y="53">K2-NO</text>
<text x="261.6" y="52.9">K2-NO</text>
<text x="261.6" y="50.4">K1-COMM</text>
<text x="239.4" y="55.6">K2-COMM</text>
<text x="242.9" y="58.1">K2-NC</text>
<text x="261.6" y="58">K2-NC</text>
<text x="261.6" y="55.4">K2-COMM</text>
<text x="239.4" y="63.2">K3-COMM</text>
<text x="242.8" y="60.7">K3-NO</text>
<text x="242.9" y="65.7">K3-NC</text>
<text x="261.6" y="60.5">K3-NO</text>
<text x="261.6" y="65.6">K3-NC</text>
<text x="261.6" y="63">K3-COMM</text>
<text x="239.4" y="71.4">K4-COMM</text>
<text x="242.8" y="68.9">K4-NO</text>
<text x="261.6" y="68.8">K4-NO</text>
<text x="261.6" y="71.3">K4-COMM</text>
<text x="242.8" y="76.5">K5-NO</text>
<text x="242.9" y="74">K4-NC</text>
<text x="261.6" y="73.8">K4-NC</text>
<text x="261.6" y="76.4">K5-NO</text>
<text x="239.4" y="79.1">K5-COMM</text>
<text x="242.9" y="81.6">K5-NC</text>
<text x="261.6" y="81.5">K5-NC</text>
<text x="261.6" y="78.9">K5-COMM</text>
<text x="261.6" y="84">K6-NO</text>
<text x="239.4" y="86.7">K6-COMM</text>
<text x="242.8" y="84.1">K6-NO</text>
<text x="261.6" y="86.5">K6-COMM</text>
</g>
<g font-size="1.8" fill="#008080">
<text x="29.2" y="139.2">PREL0</text>
<text x="62.2" y="139.2">PREL1</text>
<text x="95.3" y="139.2">PREL2</text>
<text x="128.3" y="139.2">PREL3</text>
<text x="161.3" y="139.2">PREL4</text>
<text x="194.3" y="139.2">PREL5</text>
<text x="24.1" y="159.5">PREL[0..5]</text>
</g>
<g font-size="1.8" fill="#800000">
<text x="19.1" y="189.4">Licensed under the TAPR Open Hardware License (www.tapr.org/OHL)</text>
<text x="19.1" y="191.3">More info at http://www.envox.hr/eez</text>
<text x="19.1" y="193.2">Repository: https://github.com/eez-open</text>
</g>
</svg>
